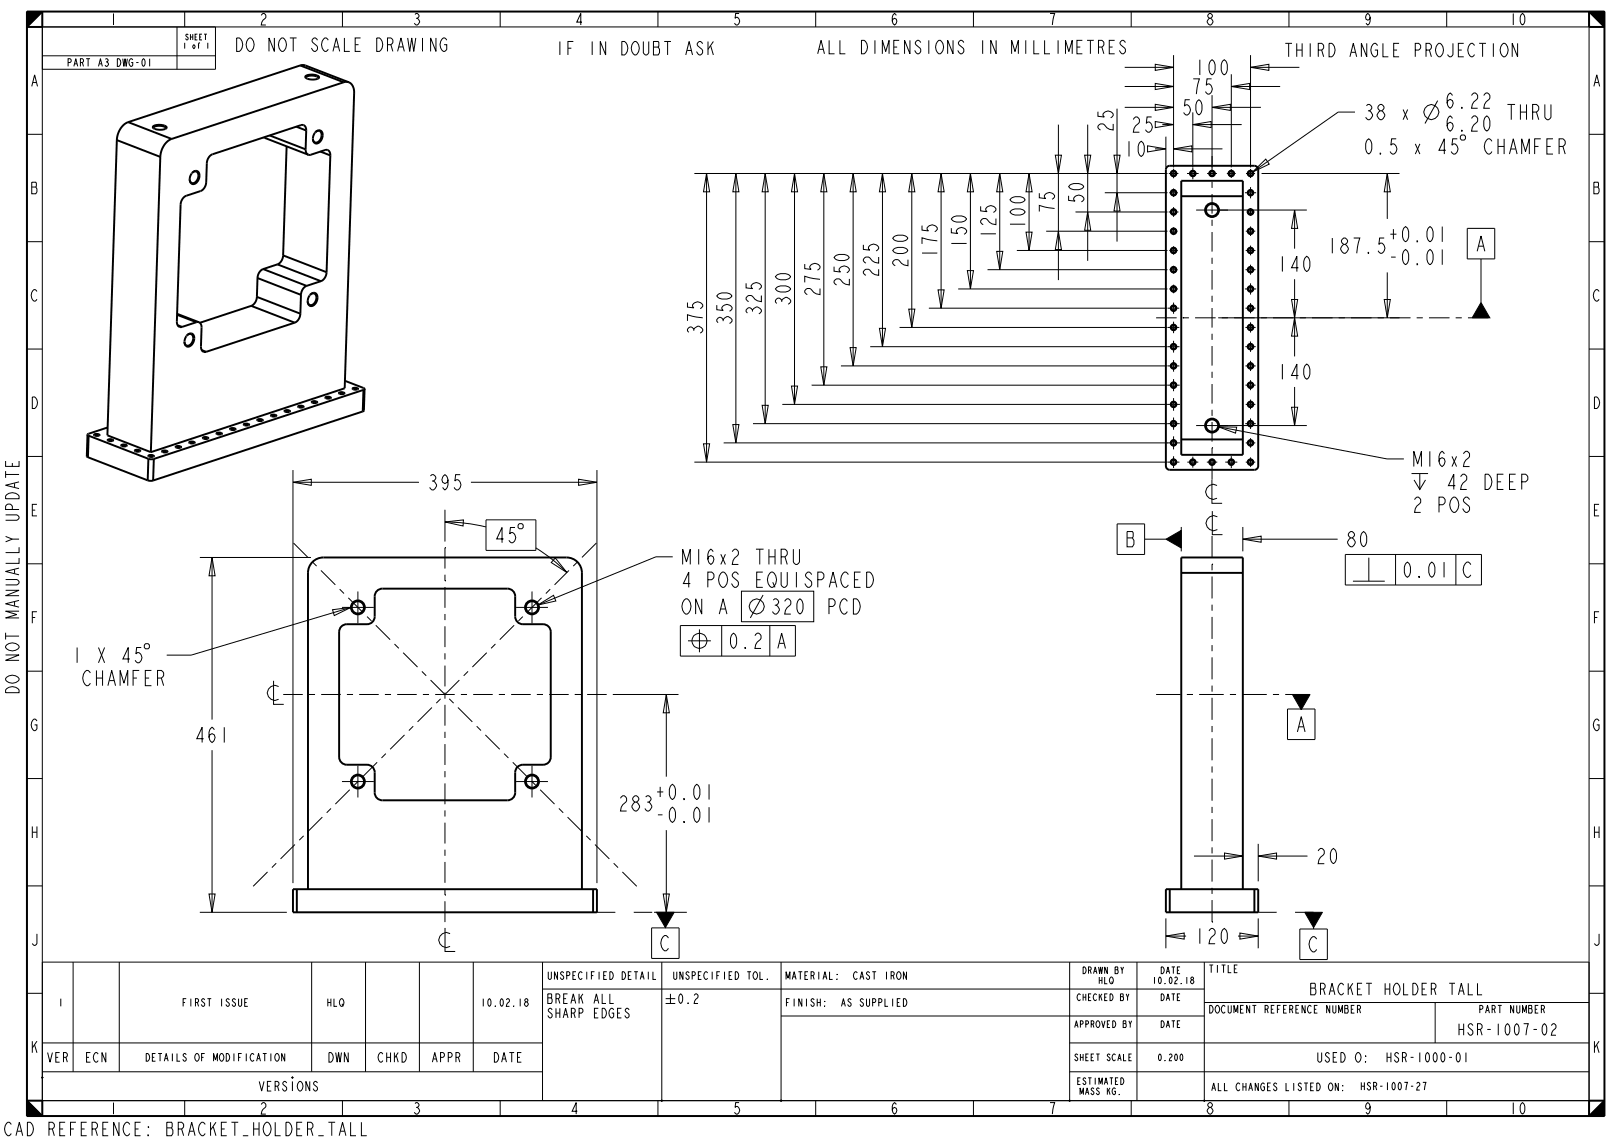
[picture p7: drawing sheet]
<svg xmlns="http://www.w3.org/2000/svg" width="420mm" height="297mm" viewBox="0 0 420 297" stroke-linecap="round" stroke-linejoin="round" font-family="sans-serif">
<path d="M7 3h4l-4 4zM413 3h4v4zM303 140.1l4-2.3v4.6zM170.6 237.1h4.6l-2.3 3.9zM339.1 237.1h4.6l-2.3 3.9zM7 286l4 4h-4zM413 290l4-4v4z" fill="#000"/>
<g fill="none" stroke="#000" stroke-width=".26">
<path d="M7 3h4l-4 4zM7 7h410v279h-410zM11 3h402v287h-402zM11 14.5h45M46 7v11M48 3v4M56 7v11h-45M89 3v4M130 3v4M171 3v4M212 3v4M253 3v4"/>
<path d="M292.3 17.5h12.7M294 3v4M300.3 16.7l4.7 .8-4.7 .8zM305 14.3v29.2M320 19.3v24.2M325 17.5l4.8-.8v1.6zM325 14.3v29.2M325 17.5h12.7M335 3v4M376 3v4M413 3h4v4zM7 34.9h4"/>
<path d="M275.1 32.4v40.4M282.7 32.4v35.4M290.3 28.2v34.6M292.3 27.9h12.7M292.3 22.5h12.7M298.3 37.9l4.7 .8-4.7 .8zM300.2 38.7h2.8M300.3 31.6l4.7 .8-4.7 .8zM300.3 27.1l4.7 .8-4.7 .8zM300.3 21.7l4.7 .8-4.7 .8zM302.1 32.4h2.9M303 35.5v8"/>
<path d="M305 38.7l4.8-.8v1.6zM305 38.7h12.7M310 32.4l4.8-.8v1.6zM310 29.2v14.3M310 32.4h12.7M315 27.9l4.8-.8v1.6zM315 24.7v18.8M315 27.9h12.7M320 22.5l4.8-.8v1.6zM320 22.5h12.7M352.2 29.1h-4.4l-22.3 15.6M355.3 36.4l.4-.3a2.68 2.68 0 0 1 0 3.9 2.81 2.81 0 0 1-.4-3.6z"/>
<path d="M358.7 39.7l.2 .3h-.2zM362.9 36.1h-1.2l-.2 1.6 .4-.3a1.33 1.33 0 0 1 1.2 1.3 1.33 1.33 0 0 1-1.2 1.3l-.6-.6M367.8 37.4l1.2 2.6M369 37.4l-1.2 2.6M373.7 26.1l-3.4 6M375.8 39h-1.8l1.4-2.9v3.9M378.8 36.1h-1.2l-.2 1.6 .4-.3a1.33 1.33 0 0 1 1.2 1.3 1.33 1.33 0 0 1-1.2 1.3l-.6-.6M379.9 35.1h.6l.4 .3v.7l-.4 .3h-.6l-.4-.3v-.7zM387.7 36.7l-.5-.6a1.31 1.31 0 0 0-1.2 1 2.47 2.47 0 0 0 .8 2.9h.4l.5-.6M389.3 36.1v3.9M389.3 38.1h1.6M390.9 36.1v3.9"/>
<path d="M392.7 38.7h1.2M398.9 38.1h1M400.4 36.1h-1.5v3.9M402 38.1h1M403.6 36.1h-1.6v3.9h1.6M405.2 38.1h1l.6-.7v-.7l-.6-.6h-1v3.9M406.2 38.1l.6 1.9M413 34.9h4M180.5 45.1h122.9M183.6 45.1l.8 4.7h-1.6zM183.6 45.1v75M191.3 45.1l.7 4.7h-1.5z"/>
<path d="M191.3 45.1v70M198.9 45.1l.8 4.7h-1.6zM198.9 45.1v65M206.5 45.1l.8 4.7h-1.6zM206.5 45.1v60M214.1 45.1l.8 4.7h-1.6zM214.1 45.1v55M221.7 45.1l.8 4.7h-1.6zM221.7 45.1v50M229.4 45.1l.7 4.7h-1.5zM229.4 45.1v45M237 45.1l.8 4.7h-1.6z"/>
<path d="M237 45.1v40M244.6 45.1l.8 4.7h-1.6zM244.6 45.1v35M252.2 45.1l.8 4.7h-1.6zM252.2 45.1v30M259.8 45.1l.8 4.7h-1.6zM259.8 45.1v25M267.5 45.1l.7 4.7h-1.5zM267.5 45.1v20M274.3 40.3h1.6l-.8 4.8zM279.5 55.1h23.9M281.9 40.3h1.6l-.8 4.8z"/>
<path d="M282.7 55.1l.8 4.7h-1.6zM287.1 50.1h16.3M289.5 40.3h1.6l-.8 4.8zM290.3 50.1l.8 4.7h-1.6zM316.6 54.6h23M325.5 44.7l3.5-3.4 .9 1.3zM327.9 45.1h35.8M336.5 54.6l.8 4.7h-1.6zM336.5 54.6v10M360.6 45.1l.7 4.7h-1.5zM360.6 45.1v11.8M392.3 40l1-3.9 1 3.9"/>
<path d="M395.5 40v-3.9l1 3.3 1-3.3v3.9M7 62.8h4M243.8 75.3h1.6l-.8 4.8zM249 75.1h54.4M251.4 70.3h1.6l-.8 4.8zM256.7 70.1h46.7M259 65.3h1.6l-.8 4.8zM264.3 65.1h39.1M266.7 60.3h1.5l-.7 4.8zM271.9 60.1h31.5M275.1 60.1l.8 4.7h-1.6zM335.7 77.8h1.6l-.8 4.8z"/>
<path d="M336.5 72.6v20M359.8 77.8h1.5l-.7 4.8zM360.6 70.8v11.8M413 62.8h4M7 90.7h4M213.3 95.3h1.6l-.8 4.8zM218.6 95.1h84.8M220.9 90.3h1.6l-.8 4.8zM226.2 90.1h77.2M228.6 85.3h1.5l-.7 4.8zM233.8 85.1h69.6M236.2 80.3h1.6l-.8 4.8z"/>
<path d="M241.4 80.1h62M316.6 82.6h47.1M336.5 82.6l.8 4.7h-1.6zM413 90.7h4M7 118.6h4M182.8 115.3h1.6l-.8 4.8zM188.1 115.1h115.3M190.5 110.3h1.5l-.7 4.8zM195.7 110.1h107.7M198.1 105.3h1.6l-.8 4.8zM203.3 105.1h100.1M205.7 100.3h1.6l-.8 4.8z"/>
<path d="M210.9 100.1h92.5M316.6 110.9l4.8 .1-.3 1.6zM316.6 110.9l43.9 8.3h4.4M316.6 110.6h23M335.7 105.8h1.6l-.8 4.8zM336.5 100.6v10M413 118.6h4M76.1 125.3l4.8-.8v1.6zM76.1 122.1v107.4M76.1 125.3h32.8M115.6 135.6a44.8 44.8 0 0 1 10.7 1.3M115.6 135.6l4.8-.5v1.6z"/>
<path d="M115.6 132.5v8.2M122.4 125.3h32.7M126.3 135.1h13v7.9h-13zM133.9 137.1h-1.2l-.2 1.6 .4-.3a1.33 1.33 0 0 1 1.2 1.3 1.33 1.33 0 0 1-1.2 1.3l-.6-.6M135 136.1h.6l.4 .3v.7l-.4 .3h-.6l-.4-.3v-.7zM150.4 124.5l4.7 .8-4.7 .8zM155.1 122.1v107.4M180.5 120.1h122.9M290.3 136.1h7.2v8h-7.2zM307 136.9v6.4M315 124.7v6.1h2.6M315.1 132.8v6.1h2.6"/>
<path d="M316.3 126.2a1.95 1.95 0 0 0-3 1.6 1.95 1.95 0 0 0 3 1.7M316.4 134.3a1.95 1.95 0 0 0-3 1.6 1.95 1.95 0 0 0 3 1.7M323 136.9v6.4M367.5 124.7l1.5 2.5 1.5-2.5M369 123.1v4.1M7 146.5h4M51.9 144.9h28.9M55.1 144.9l.8 4.7h-1.6zM55.1 144.9v42.1M86.4 158.4l4.8-.6-4.3 2.2zM91.2 157.8l-41.5 12.4h-6.4M130.9 140h-1.8l1.4-2.9v3.9"/>
<path d="M139.3 142.4l4.2 2.9 3.8 3.5M139.8 157.2l4.1-2.5 .6 1.5zM144.3 145l3 3.8-4-2.6zM174.8 144.7h-4.3l-30.7 12.5M192.7 153.6h18.8v8h-18.8zM198.3 154.6l-3.3 6M201 155.9l.4-.3a.91 .91 0 0 1 1 1l-.6 .7a1.19 1.19 0 0 1 .8 1.3 1.19 1.19 0 0 1-1.2 1l-.6-.7M201.4 157.3h.4M203.9 156.3l.6-.7h.4l.6 .7a1.54 1.54 0 0 1-1 1.6l-.4 .7-.2 1h1.6M207.5 155.9l.4-.3a2.68 2.68 0 0 1 0 4 2.81 2.81 0 0 1-.4-3.7zM297.5 140.1h5.5M303 140.1l4-2.3v4.6z"/>
<path d="M323 140.1l4.8-.8v1.6zM323 140.1h24.7M349.6 144.1h35.4v7.9h-35.4zM351.6 151h8.3M355.8 144.9v6.1M362.7 144.1v7.9M365.4 146.4l.4-.3a2.68 2.68 0 0 1 0 3.9 2.81 2.81 0 0 1-.4-3.6zM368.8 149.7l.2 .3h-.2zM371.7 146.4l.4-.3a2.68 2.68 0 0 1 0 3.9 2.81 2.81 0 0 1-.4-3.6zM375.3 146.1v3.9M378.4 144.1v7.9M382.3 146.7l-.6-.6a1.31 1.31 0 0 0-1.2 .9 2.47 2.47 0 0 0 .8 3h.4l.6-.6"/>
<path d="M413 146.5h4M7 174.4h4M20 168.3v3.9M25.6 168.3l1.6 3.9M27.2 168.3l-1.6 3.9M33.7 171.2h-1.8l1.4-2.9v3.9M36.7 168.3h-1.2l-.2 1.6 .4-.3a1.33 1.33 0 0 1 1.2 1.3 1.33 1.33 0 0 1-1.2 1.3l-.6-.6M37.8 167.3h.7l.3 .3v.7l-.3 .3h-.7l-.3-.3v-.7zM71.1 176.9v6.1h2.6M72.4 178.4a1.95 1.95 0 0 0-3 1.6 1.95 1.95 0 0 0 3 1.7M176.8 162.5h29.9v8h-29.9zM178.8 166.5h6"/>
<path d="M181.8 163.5v6M187.6 162.5v8M190.3 164.9l.3-.4a2.68 2.68 0 0 1 0 4 2.81 2.81 0 0 1-.3-3.6zM193.6 168.2l.2 .3h-.2zM196.2 165.2l.6-.7h.4l.6 .7a1.54 1.54 0 0 1-1 1.6l-.4 .7-.2 1h1.6M200.1 162.5v8M202.2 168.5l1-4 .9 4M202.6 167.2h1.1M413 174.4h4M55.1 194.9v42.2M159.3 180.5h17M173.2 180.5l.8 4.7h-1.6z"/>
<path d="M173.2 180.5v21.3M7 202.3h4M173.2 215.7v21.4M327 219.3v9.7M413 202.3h4M7 230.2h4M51.9 237.1h22.7M54.3 232.3h1.6l-.8 4.8zM170 237.1h8.5M170.6 237.1h4.6l-2.3 3.9zM172.4 232.3h1.6l-.8 4.8zM303 238.6v7.8"/>
<path d="M310.3 222.4h12.7M318.3 221.6l4.7 .8-4.7 .8zM327 222.4l4.8-.8v1.6zM327 222.4h12.8M327 238.6v7.8M339.1 237.1h4.6l-2.3 3.9zM413 230.2h4M7 258.1h4M11 250h402M19 250v28.5M31 250v28.5M81 250v28.5"/>
<path d="M95 250v28.5M109 250v28.5M115.7 241.1v6.1h2.6M117 242.6a1.95 1.95 0 0 0-3 1.7 1.95 1.95 0 0 0 3 1.6M123 250v28.5M141 257h172M141 250v36M169.4 241.1h7.1v7.9h-7.1zM172 250v36M172.9 241v.1M173 259.5h2.5M174.3 258.2v2.5"/>
<path d="M176.7 258.5l.2-.3a1.69 1.69 0 0 1 0 2.5 1.77 1.77 0 0 1-.2-2.2zM180.4 258.7l.4-.5h.2l.4 .5a.97 .97 0 0 1-.6 1l-.4 1h1M203 250v36M278 250v36M295.5 250v36M303 243.2l4.8-.8v1.6zM303 243.2h5.3M313 250v36M321.8 243.2h5.2M322.3 242.4l4.7 .8-4.7 .8zM337.8 241.4h7.2v7.9h-7.2zM341.4 241v.4"/>
<path d="M413 258.1h4M11 271h130M11 278.5h130M173 260.7h2.5M178.8 260.5l.1 .2zM203 264h110M278 271h135M278 278.5h135M313 260.5h100M373 260.5v10.5M7 286l4 4h-4zM48 286v4"/>
<path d="M89 286v4M130 286v4M171 286v4M212 286v4M253 286v4M294 286v4M335 286v4M376 286v4M413 290l4-4v4z"/>
<circle cx="372" cy="29.1" r="1.95"/>
<circle cx="196.6" cy="157.6" r="1.95"/>
<circle cx="181.8" cy="166.5" r="1.97"/>
</g>
<g fill="none" stroke="#000" stroke-width=".51">
<path d="M7 3h410v287h-410zM11 3v4h-4zM78 17h1.4M78 17l-44.7 14.7M78 17l11.3 4.4M79.4 19.8a3.1 3.1 0 0 1 3.5 .3l-.2 .3a3.9 3.9 0 0 1-3.1-.1l-.2-.2zM413 3l4 4h-4zM30.4 36.4l-2.5 76.7 11.3 4.4M30.4 36.4l11.3 4.4M33.3 31.7a5.2 5.2 0 0 0-2.9 4.7M33.3 31.7l11.3 4.4M39.8 32.8a3.1 3.1 0 0 1 3.5 .3l-.2 .3a3.9 3.9 0 0 1-3.1 0l-.3-.3z"/>
<path d="M40 33.4l-.1-.2a2.53 2.53 0 0 1 3.2 .1v.2M44.6 36.1a5.2 5.2 0 0 0-2.9 4.7M68.6 35.7l.2 .1M70.1 35.2l9.3 3.6M74.5 38l-.9 28.4M77 32.9l2.6 1M79.4 38.8a1.1 1.1 0 0 0 1.4 1.4l3.7-1.2a1.09 1.09 0 0 1 1.1 .3 1.09 1.09 0 0 1 .3 1.1M79.6 20.3l-.1-.2a2.53 2.53 0 0 1 3.2 .2v.1M79.6 33.9a1.1 1.1 0 0 0-1.4-1.4l-23.4 7.8-.6 .7-.4 .9-.2 5.7-.5 1.2-.8 .8-4.1 1.4-.8 .7-.5 1.5-.9 30.3a1.1 1.1 0 0 0 1.3 1.4M79.6 33.9l-.2 4.9M81.3 36v.1M81.3 36h.1"/>
<path d="M82 34.4l-.5 .8-.2 .8M82.1 34.2l-.1 .2M82.1 34.2l.8-.4a1 1 0 0 1 1 1.4 1.72 1.72 0 0 1-2.2 1.9l-.4-1M82.1 34.2a.94 .94 0 0 1 1.3 0 .94 .94 0 0 1 .2 1.2l-.2 .5a1.12 1.12 0 0 1-.7 1 1.12 1.12 0 0 1-1.2-.2l-.2-.6M83.3 39.4l2.6 1M89.3 21.4a2.04 2.04 0 0 1 2.7 2.1l-2.4 77.4-50.4 16.6M89.3 21.4l-44.7 14.7M41.7 40.8l-2.5 76.7M49.3 46.5v.1M49.3 46.5h.1M50 44.9l-.5 .7-.2 .9M50 44.9l.8-.5a1 1 0 0 1 1 1.3 1.72 1.72 0 0 1-2.1 2l-.4-1.1"/>
<path d="M50 44.9l.1-.1a.89 .89 0 0 1 1.1-.2 .89 .89 0 0 1 .4 1.1 1.48 1.48 0 0 1-2 1.7l-.3-.8M85.9 40.4l-1 30.3M303.3 43.4l.7-.3h22a1 1 0 0 1 1 1v77a1 1 0 0 1-1 1h-22a1 1 0 0 1-1-1v-77zM307 47h16v71.2h-16zM307 51h16M65.3 79.5l11.3 4.3M65.3 79.5l-13.4 4.4M66.8 77.1l-.5 1.5-1 .9M66.8 77.1l11.3 4.4M66.9 72.2l11.3 4.4M66.9 72.2l-.1 4.9M68.4 69.9l-1 .9-.5 1.4"/>
<path d="M68.4 69.9l11.3 4.4M72.1 68.7l-3.7 1.2M72.1 68.7l11.3 4.4M73.6 66.4l-.5 1.4-1 .9M73.6 66.4l11.3 4.3M78.2 76.6l-.1 4.9M79.7 74.3l-1 .9-.5 1.4M80 78.2v.1M80 78.2h.1M80.6 76.6l-.5 .8-.1 .8M80.6 76.6l.9-.5a1 1 0 0 1 1 1.3 1.72 1.72 0 0 1-2.1 2l-.4-1.1M80.6 76.6l.1-.1a.89 .89 0 0 1 1.1-.2 .89 .89 0 0 1 .4 1.1 1.48 1.48 0 0 1-1.9 1.7l-.3-.8"/>
<path d="M83.4 73.1l-3.7 1.2M84.9 70.7l-.5 1.5-1 .9M46 81.8l5 1.9M46.2 84.5l1.1 .4M47.9 88.8h.1M48 88.7l-.1 .1M48.6 87.1l-.4 .7-.2 .9M48.6 87.1l.9-.5a1 1 0 0 1 1 1.3 1.72 1.72 0 0 1-2.2 2l-.4-1.1M48.6 87.1l.1-.1a.89 .89 0 0 1 1.1-.1 .89 .89 0 0 1 .4 1 1.48 1.48 0 0 1-1.9 1.8l-.3-.9M51 83.7a1.09 1.09 0 0 1 1.1 .3 1.09 1.09 0 0 1 .3 1.1l-.2 4.9a1.1 1.1 0 0 0 1.4 1.4M51 83.7l-3.7 1.2M52.5 91l1.1 .4"/>
<path d="M76.6 83.8l-23 7.6M78.1 81.5l-.5 1.5-1 .8M89.6 98.9l4.9 1.9 .3 .3M22.7 112.9l-.1 5.6 .3 .3M22.7 112.9l.3 .3M22.9 118.8l15.5 6M23 113.2l15.6 6M23 113.2l-.1 5.6M24.5 113.1h.1M24.5 113.1l-.1-.1a.93 .93 0 0 1 1.4 .1M24.5 113.1l.7-.2 .6 .2M24.5 113.1l1.2 .1"/>
<path d="M25.7 113.2h.1M25.8 113.1l-.1 .1M28 111.1l-5.3 1.8M28 114.5h.1M28 114.5v-.1a.93 .93 0 0 1 1.4 .1h-.1M28.1 114.5h.1M28.1 114.5l.7-.2 .5 .3M28.1 114.5h1.2M31.5 115.8h.1M31.5 115.8a.93 .93 0 0 1 1.4 0l-.1 .1M31.6 115.9h.1M31.6 115.8l.7-.2 .5 .3"/>
<path d="M31.6 115.9h1.2M35.1 117.2h.1M35.1 117.2l-.1-.1a.93 .93 0 0 1 1.4 .1M35.1 117.2l.7-.2 .6 .2M35.1 117.2l1.2 .1M36.3 117.3h.1M36.4 117.2l-.1 .1M38.6 119.2l1.4 .1M38.6 119.2l-.2 5.6M38.6 118.6h.1M38.6 118.6v-.1a.93 .93 0 0 1 1.4 .1h-.1M38.7 118.6h.1"/>
<path d="M38.7 118.6l.7-.2 .5 .2M38.7 118.6h1.2M40 119.3l-.2 5.6M42.1 117.4h.1M42.1 117.4v-.1a.93 .93 0 0 1 1.4 .1l-.1 .1M42.2 117.4l1.2 .1M42.2 117.4l.7-.2 .5 .3M43.4 117.5h.1M45.7 116.2h.1M45.7 116.2h-.1a.93 .93 0 0 1 1.4 0l-.1 .1M45.7 116.2v.1M45.7 116.3h.1"/>
<path d="M45.7 116.2l.8-.2 .4 .3M45.7 116.3h1.2M46.9 116.3h.1M49.2 115.1h.1M49.2 115.1v-.1a.93 .93 0 0 1 1.4 .1h-.1M49.2 115.1h1.3M49.3 115.1h.1M49.3 115.1l.7-.2 .5 .3M52.8 113.9h.1M52.8 113.9l-.1-.1a.93 .93 0 0 1 1.4 .1l-.1 .1M52.8 113.9l.7-.2 .5 .3M52.8 113.9l1.2 .1"/>
<path d="M54 114h.1M56.3 112.7l1.3 .1M56.3 112.7a.93 .93 0 0 1 1.4 0l-.1 .1M56.3 112.7l.7-.2 .6 .3M57.6 112.8h.1M59.8 111.6h.1M59.8 111.6v-.1a.93 .93 0 0 1 1.4 .1M61.1 111.6l-.7-.2-.5 .2M61.2 111.6l-.7 .1-.6-.1M63.4 110.4l-.1-.1a.93 .93 0 0 1 1.4 .1l-.1 .1M63.4 110.4h.1M63.4 110.4l.7-.2 .6 .2"/>
<path d="M63.4 110.4l1.2 .1M64.7 110.4h.1M66.9 109.2h.1M66.9 109.2a.93 .93 0 0 1 1.4 0l-.1 .1M66.9 109.2l.1 .1M67 109.2v.1M67 109.2l.6-.2 .6 .3M67 109.3h1.1M68.2 109.3h-.1M68.2 109.3h.1M70.4 108.1h.1M70.4 108.1v-.1a.93 .93 0 0 1 1.4 .1l-.1 .1"/>
<path d="M70.5 108.1h.1M70.5 108.1l.6-.2 .6 .3M70.5 108.1l1.2 .1M74 106.9h.1M74 106.9h-.1a.93 .93 0 0 1 1.4 0l-.1 .1M74 106.9l.8-.2 .4 .3M74 106.9l1.2 .1M75.2 107h.1M77.6 105.8l.6-.3 .6 .3M77.6 105.8l-.1-.1a.93 .93 0 0 1 1.4 .1h-.1M77.6 105.8h1.2M78.8 105.8h.1"/>
<path d="M81.1 104.6h.1M81.1 104.6l-.1-.1a.93 .93 0 0 1 1.4 .1l-.1 .1M81.1 104.6l.8-.2 .4 .3M81.1 104.6l1.2 .1M82.3 104.7h.1M84.6 103.4h.1M84.6 103.4a.93 .93 0 0 1 1.4 0l-.1 .1M84.6 103.4l.1 .1M84.7 103.5h1.1M85.9 103.5h-.1M85.9 103.4l-.7-.2-.5 .3M85.9 103.5h.1"/>
<path d="M88.2 102.3l-.1-.1a.93 .93 0 0 1 1.4 .1h-.1M88.2 102.3h.1M88.2 102.2l.7-.2 .5 .3M88.2 102.3h1.2M91.7 101.1h.1M91.7 101.1l-.1-.1a.93 .93 0 0 1 1.4 .1M91.7 101.1l.7-.2 .6 .2M91.7 101.1l1.2 .1M92.9 101.2h.1M93 101.1l-.1 .1M94.3 106.9l-54.5 18M94.5 101.3l-.2 5.6"/>
<path d="M94.5 101.3l-54.5 18M94.8 101.1l-.2 5.6-.3 .2M94.8 101.1l-.3 .2M307 114.2h16M38.4 124.8l1.4 .1M94.8 157.8a1.8 1.8 0 0 0-2.5-1.6 1.8 1.8 0 0 0-.5 3 1.8 1.8 0 0 0 2.9-.9l.1-.4M98 153.5l.6-.4 .8-.1h32.5a2 2 0 0 1 2 2v5.2a2 2 0 0 0 2 2h5.2a2 2 0 0 1 2 2v32.5a2 2 0 0 1-2 2h-5.2a2 2 0 0 0-2 2v5.3a2 2 0 0 1-2 2h-32.5a2 2 0 0 1-2-2v-5.3a2 2 0 0 0-2-2h-5.3a2 2 0 0 1-2-2v-32.5a2 2 0 0 1 2-2h5.3a2 2 0 0 0 2-2v-5.2l.1-.8zM307 148.9h16M91.2 203.1a1.8 1.8 0 0 1 2.6-1.6 1.8 1.8 0 0 1 .4 3 1.8 1.8 0 0 1-2.9-.9l-.1-.5M136.5 203.1a1.8 1.8 0 0 1 2.5-1.6 1.8 1.8 0 0 1 .4 3 1.8 1.8 0 0 1-2.9-.9v-.5M76.1 231.1h79v6h-79zM77.1 231.1v6"/>
<path d="M80 231.1v-82.2a4 4 0 0 1 4-4h63.2a4 4 0 0 1 4 4v82.2M154.1 231.1v6M303 231.1h24v6h-24zM304 231.1v6M307 231.1v-86.2h16v86.2M326 231.1v6M10.8 279.8l.4 .4M11.2 279.8l-.4 .4M75.8 279.8l.4 .4M76.2 279.8l-.4 .4M7 286h4v4zM171.8 285.8l.4 .4"/>
<path d="M172.2 285.8l-.4 .4M202.8 285.8l.4 .4M203.2 285.8l-.4 .4M277.8 285.8l.4 .4M278.2 285.8l-.4 .4M413 286h4l-4 4z"/>
<circle cx="305" cy="45.1" r=".62"/>
<circle cx="305" cy="50.1" r=".62"/>
<circle cx="305" cy="55.1" r=".62"/>
<circle cx="305" cy="55.1" r=".72"/>
<circle cx="305" cy="50.1" r=".72"/>
<circle cx="305" cy="45.1" r=".72"/>
<circle cx="310" cy="45.1" r=".72"/>
<circle cx="310" cy="45.1" r=".62"/>
<circle cx="315" cy="54.6" r="1.6"/>
<circle cx="315" cy="45.1" r=".72"/>
<circle cx="315" cy="54.6" r="1.8"/>
<circle cx="315" cy="45.1" r=".62"/>
<circle cx="320" cy="45.1" r=".62"/>
<circle cx="320" cy="45.1" r=".72"/>
<circle cx="325" cy="45.1" r=".62"/>
<circle cx="325" cy="50.1" r=".62"/>
<circle cx="325" cy="55.1" r=".62"/>
<circle cx="325" cy="55.1" r=".72"/>
<circle cx="325" cy="50.1" r=".72"/>
<circle cx="325" cy="45.1" r=".72"/>
<circle cx="305" cy="70.1" r=".62"/>
<circle cx="305" cy="60.1" r=".62"/>
<circle cx="305" cy="65.1" r=".62"/>
<circle cx="305" cy="75.1" r=".62"/>
<circle cx="305" cy="60.1" r=".72"/>
<circle cx="305" cy="70.1" r=".72"/>
<circle cx="305" cy="65.1" r=".72"/>
<circle cx="305" cy="75.1" r=".72"/>
<circle cx="325" cy="70.1" r=".62"/>
<circle cx="325" cy="60.1" r=".62"/>
<circle cx="325" cy="65.1" r=".62"/>
<circle cx="325" cy="75.1" r=".62"/>
<circle cx="325" cy="60.1" r=".72"/>
<circle cx="325" cy="70.1" r=".72"/>
<circle cx="325" cy="75.1" r=".72"/>
<circle cx="325" cy="65.1" r=".72"/>
<circle cx="305" cy="80.1" r=".62"/>
<circle cx="305" cy="85.1" r=".62"/>
<circle cx="305" cy="95.1" r=".62"/>
<circle cx="305" cy="90.1" r=".62"/>
<circle cx="305" cy="80.1" r=".72"/>
<circle cx="305" cy="85.1" r=".72"/>
<circle cx="305" cy="90.1" r=".72"/>
<circle cx="305" cy="95.1" r=".72"/>
<circle cx="325" cy="80.1" r=".62"/>
<circle cx="325" cy="85.1" r=".62"/>
<circle cx="325" cy="95.1" r=".62"/>
<circle cx="325" cy="90.1" r=".62"/>
<circle cx="325" cy="80.1" r=".72"/>
<circle cx="325" cy="85.1" r=".72"/>
<circle cx="325" cy="90.1" r=".72"/>
<circle cx="325" cy="95.1" r=".72"/>
<circle cx="305" cy="110.1" r=".62"/>
<circle cx="305" cy="115.1" r=".62"/>
<circle cx="305" cy="105.1" r=".62"/>
<circle cx="305" cy="100.1" r=".62"/>
<circle cx="305" cy="115.1" r=".72"/>
<circle cx="305" cy="105.1" r=".72"/>
<circle cx="305" cy="110.1" r=".72"/>
<circle cx="305" cy="100.1" r=".72"/>
<circle cx="315" cy="110.6" r="1.8"/>
<circle cx="315" cy="110.6" r="1.6"/>
<circle cx="325" cy="110.1" r=".62"/>
<circle cx="325" cy="115.1" r=".62"/>
<circle cx="325" cy="105.1" r=".62"/>
<circle cx="325" cy="100.1" r=".62"/>
<circle cx="325" cy="115.1" r=".72"/>
<circle cx="325" cy="105.1" r=".72"/>
<circle cx="325" cy="110.1" r=".72"/>
<circle cx="325" cy="100.1" r=".72"/>
<circle cx="305" cy="120.1" r=".62"/>
<circle cx="305" cy="120.1" r=".72"/>
<circle cx="310" cy="120.1" r=".72"/>
<circle cx="310" cy="120.1" r=".62"/>
<circle cx="315" cy="120.1" r=".72"/>
<circle cx="315" cy="120.1" r=".62"/>
<circle cx="320" cy="120.1" r=".62"/>
<circle cx="320" cy="120.1" r=".72"/>
<circle cx="325" cy="120.1" r=".62"/>
<circle cx="325" cy="120.1" r=".72"/>
<circle cx="93" cy="157.8" r="1.6"/>
<circle cx="138.3" cy="157.8" r="1.6"/>
<circle cx="138.3" cy="157.8" r="1.8"/>
<circle cx="93" cy="203.1" r="1.6"/>
<circle cx="138.3" cy="203.1" r="1.6"/>
</g>
<path d="M155.1 237.1h17.8M327 237.1h14.4" fill="none" stroke="#000" stroke-width=".26" stroke-dasharray="4.8 4.8" stroke-linecap="butt"/>
<!-- layer: 02___PRT_ALL_AXES -->
<path d="M384.9 78.6l2.3 4h-4.6zM335.9 180.5h4.6l-2.3 3.9z" fill="#000"/>
<g fill="none" stroke="#000" stroke-width=".26">
<path d="M303.7 55.1h2.6M303.8 45.1h2.5M303.9 50.1h2.2M305 43.8v2.5M305 49v2.2M305 53.8v2.6M305 59.1v2M308.5 45.1h3M310 43.6v3M310.9 54.6h8.3M313.7 45.1h2.6M315 40.5v5.1"/>
<path d="M315 47.2v1.6M315 50.4v5.1M315 57.1v1.6M318.9 45.1h2.3M320 43.9v2.3M323.6 50.1h2.9M323.8 45.1h2.4M324 55.1h2M325 43.9v2.4M325 48.6v2.9M325 54.1v2M325 58.8v2.5"/>
<path d="M381.3 59.3h7.2v8h-7.2zM303.9 75.1h2.2M303.9 65.1h2.2M304 70.1h2.1M304 60.1h2M305 64v2.2M305 69v2.1M305 74v2.2M305 78.6v2.9M315 60.3v5.1M315 67v1.6M315 70.2v5.1"/>
<path d="M315 76.8v1.6M323.6 75.1h2.9M323.7 70.1h2.6M323.7 65.1h2.6M323.8 60.1h2.5M325 63.8v2.6M325 68.8v2.6M325 73.6v2.9M325 78.8v2.6M384.9 78.6l2.3 4h-4.6zM384.9 67.3v11.3M300.5 82.6h5.3"/>
<path d="M303.5 90.1h3M303.5 95.1h3M303.5 85.1h3M303.6 80.1h2.9M305 83.6v3M305 88.6v3M305 93.6v3M305 98.5v3.2M307.4 82.6h.1M307.4 82.6h1.6M310.6 82.6h5.3M315 80v5.1"/>
<path d="M315 86.7v1.6M315 89.9v5.1M315 96.6v1.6M315 99.8v5.1M317.5 82.6h1.6M320.7 82.6h5.4M323.7 90.1h2.7M323.7 85.1h2.6M323.7 95.1h2.6M323.7 80.1h2.6M325 83.8v2.6M325 88.7v2.7"/>
<path d="M325 93.8v2.6M325 98.8v2.6M327.7 82.6h1.6M330.9 82.6h5.3M337.8 82.6h1.6M341 82.6h5.3M347.9 82.6h1.6M351.1 82.6h5.4M358.1 82.6h1.6M361.3 82.6h5.3M368.2 82.6h1.6M371.4 82.6h5.3"/>
<path d="M378.3 82.6h1.6M381.5 82.6h5.4M303.3 115.1h3.4M303.4 105.1h3.3M303.4 110.1h3.2M303.4 100.1h3.2M305 103.4v3.3M305 108.5v3.2M305 113.4v3.4M305 118.6v3M310 118.6v2.9M310.9 110.6h8.3"/>
<path d="M315 116.3h.1M315 106.5v1.6M315 109.7v5M315 116.3v1.6M315 119.5v5.1M320 118.5v3.1M323.6 110.1h2.8M323.7 100.1h2.6M323.8 105.1h2.5M323.8 115.1h2.5M325 103.8v2.5M325 108.7v2.8"/>
<path d="M325 113.8v2.5M325 118.8v2.5M303.5 120.1h3M308.6 120.1h2.8M313.7 120.1h2.7M315 139.3v5.7M318.5 120.1h3.1M323.8 120.1h2.4M76.3 141.1l3.7 3.7M81.2 146l1.1 1.1M83.4 148.2l3.8 3.8M88.3 153.1l1.1 1.1"/>
<path d="M88.9 157.8h8.3M90.5 155.4l3.8 3.7M93 153.7v8.3M115.6 150.9h.1M115.6 142.3h.1M115.6 142.3v5.4M115.6 149.3v1.6M115.6 152.5v5.4M115.6 159.5v1.6M134.1 157.8h8.3M138.3 153.7v8.3M140.7 155.4l-3.7 3.7"/>
<path d="M143 153.1l-1.1 1.1M147.9 148.2l-3.8 3.8M150.1 146l-1.1 1.1M155 141.1l-3.7 3.7M315 146.6h.1M315 146.6v1.6M315 149.8v5.7M315 157.1v1.6M95.4 160.2l1.1 1.1M97.7 162.5l3.7 3.7M102.5 167.3l1.2 1.2M104.8 169.6l3.7 3.7"/>
<path d="M109.6 174.5l1.2 1.1M111.9 176.7l3.7 3.8 3.8-3.8M115.6 162.7v5.4M115.6 169.7v1.6M115.6 172.9v5.5M115.6 180v1.5M121.6 174.5l-1.1 1.1M126.5 169.6l-3.7 3.7M128.8 167.3l-1.2 1.2M133.6 162.5l-3.7 3.7M135.9 160.2l-1.1 1.1M315 160.3v5.7"/>
<path d="M315 167.6v1.6M315 170.8v5.7M315 178.1v1.6M73.6 180.5h5.1M80.3 180.5h.1M80.3 180.5h1.6M83.5 180.5h5.1M90.2 180.5h1.6M93 198.9v8.3M93.4 180.5h5M98 198.1l-3.7 3.7M100 180.5h1.6"/>
<path d="M100.3 195.8l-1.2 1.2M103.2 180.5h5.1M105.1 191l-3.7 3.7M107.4 188.7l-1.1 1.1M109.9 180.5h1.6M112.3 183.8l-3.8 3.8M113.1 180.5h5.1M114.5 181.6l-1.1 1.1M115.6 183.1v5.5M115.6 190.2v1.6M115.6 193.4v5.4M116.8 181.6l1.1 1.1"/>
<path d="M119 183.8l3.8 3.8M119.8 180.5h1.6M123 180.5h5.1M123.9 188.7l1.1 1.1M126.1 191l3.8 3.7M129.7 180.5h1.6M131 195.8l1.1 1.2M132.8 180.5h5.1M133.3 198.1l3.7 3.7M138.3 198.9v8.3M139.5 180.5h1.6M142.7 180.5h5.1"/>
<path d="M149.4 180.5h.1M149.4 180.5h1.6M152.6 180.5h5.1M300.5 180.5h6.4M308.5 180.5h1.6M311.7 180.5h6.4M315 181.3v5.7M315 188.6v1.6M315 191.8v5.8M315 199.1v1.6M319.7 180.5h1.5M322.8 180.5h6.4"/>
<path d="M330.8 180.5h1.6M334 180.5h6.4M334.6 184.2h7.2v8h-7.2zM335.9 180.5h4.6l-2.3 3.9zM338.2 184.2v.2M76.7 219.4l-3.8 3.8M78.9 217.2l-1.1 1.1M83.8 212.3l-3.8 3.8M86 210.1l-1.1 1.1M88.9 203.1h8.3M90.9 205.2l-3.7 3.7M93.2 202.9l-1.2 1.2"/>
<path d="M115.6 200.4v1.6M115.6 203.6v5.4M115.6 210.6v1.6M115.6 213.8v5.4M134.1 203.1h8.3M138.1 202.9l1.2 1.2M140.4 205.2l3.7 3.7M145.3 210.1l1.1 1.1M147.5 212.3l3.7 3.8M152.4 217.2l1.1 1.1M154.6 219.4l3.8 3.8M315 202.3v5.8"/>
<path d="M315 209.7v1.6M315 212.9v5.7M69.5 226.6l-3.7 3.7M71.8 224.3l-1.1 1.1M115.6 232.6h.1M115.6 220.8v1.6M115.6 224v5.4M115.6 231v1.6M115.6 234.2v5.4M159.5 224.3l1.1 1.1M161.8 226.6l3.7 3.7M315 239.6h.1"/>
<path d="M315 220.2v1.6M315 223.4v5.7M315 230.7v1.6M315 233.9v5.7"/>
</g>
<path d="M79.4 17l11.3 4.4M68.8 35.8l11.3 4.4M46 81.5l5.7 2.2" fill="none" stroke="#000" stroke-width=".51"/>
<g font-size="5.2">
<text x="310.3" y="19.5">100</text>
<text x="306.8" y="29.9">50</text>
<text x="309.3" y="24.5">75</text>
<text x="375.3" y="28.1">6.22</text>
<text x="289.3" y="34.6" transform="rotate(-90 289.3 34.6)">25</text>
<text x="293.8" y="34.4">25</text>
<text x="354.1" y="31.1">38 x</text>
<text x="375.3" y="34.1">6.20</text>
<text x="391.1" y="31.1">THRU</text>
<text x="291.8" y="40.7">10</text>
<text x="281.7" y="53.3" transform="rotate(-90 281.7 53.3)">50</text>
<text x="266.5" y="59.8" transform="rotate(-90 266.5 59.8)">100</text>
<text x="274.1" y="55.8" transform="rotate(-90 274.1 55.8)">75</text>
<text x="251.2" y="64.8" transform="rotate(-90 251.2 64.8)">150</text>
<text x="258.8" y="62.3" transform="rotate(-90 258.8 62.3)">125</text>
<text x="344.7" y="65.8">187.5</text>
<text x="360.6" y="62.8">+0.01</text>
<text x="383.3" y="65.3">A</text>
<text x="236" y="69.8" transform="rotate(-90 236 69.8)">200</text>
<text x="243.6" y="67.3" transform="rotate(-90 243.6 67.3)">175</text>
<text x="331.7" y="70.6">140</text>
<text x="360.6" y="68.8">-0.01</text>
<text x="213.1" y="77.3" transform="rotate(-90 213.1 77.3)">275</text>
<text x="220.7" y="74.8" transform="rotate(-90 220.7 74.8)">250</text>
<text x="228.4" y="72.3" transform="rotate(-90 228.4 72.3)">225</text>
<text x="197.9" y="82.3" transform="rotate(-90 197.9 82.3)">325</text>
<text x="205.5" y="79.8" transform="rotate(-90 205.5 79.8)">300</text>
<text x="182.6" y="87.3" transform="rotate(-90 182.6 87.3)">375</text>
<text x="190.3" y="84.8" transform="rotate(-90 190.3 84.8)">350</text>
<text x="331.7" y="98.6">140</text>
<text x="366.9" y="121.2">M16x2</text>
<text x="110.9" y="127.3">395</text>
<text x="375.7" y="127.2">42 DEEP</text>
<text x="366.9" y="133.1">2 POS</text>
<text x="292.3" y="142.1">B</text>
<text x="349.6" y="142.1">80</text>
<text x="176.8" y="146.7">M16x2 THRU</text>
<text x="176.8" y="152.6">4 POS EQUISPACED</text>
<text x="176.8" y="159.6">ON A</text>
<text x="214.6" y="159.6">PCD</text>
<text x="21.1" y="178.2">CHAMFER</text>
<text x="336.6" y="190.2">A</text>
<text x="50.3" y="192.9">461</text>
<text x="170" y="207.8">+0.01</text>
<text x="160.5" y="210.7">283</text>
<text x="170" y="213.7">-0.01</text>
<text x="341.8" y="224.4">20</text>
<text x="310.3" y="245.2">120</text>
<text x="171.3" y="247.1">C</text>
<text x="339.8" y="247.3">C</text>
</g>
<g font-size="4.5">
<text x="61.5" y="13.4">DO NOT SCALE DRAWING</text>
<text x="144.6" y="14.3">IF IN DOUBT ASK</text>
<text x="213" y="14">ALL DIMENSIONS IN MILLIMETRES</text>
<text x="334.3" y="14.8">THIRD ANGLE PROJECTION</text>
<text x="5" y="179.9" transform="rotate(-90 5 179.9)">DO NOT MANUALLY UPDATE</text>
<text x="1.4" y="295.1">CAD REFERENCE:</text>
<text x="43.5" y="295.1">BRACKET_HOLDER_TALL</text>
</g>
<g font-size="3.9">
<text x="28.3" y="6.5">1</text>
<text x="67.3" y="6.5">2</text>
<text x="107.2" y="6.5">3</text>
<text x="149.3" y="6.5">4</text>
<text x="190.3" y="6.5">5</text>
<text x="231.3" y="6.5">6</text>
<text x="272.3" y="6.5">7</text>
<text x="313.3" y="6.5">8</text>
<text x="354.3" y="6.5">9</text>
<text x="392.2" y="6.5">10</text>
<text x="7.8" y="22.5">A</text>
<text x="413.8" y="22.5">A</text>
<text x="7.8" y="50.4">B</text>
<text x="413.8" y="50.4">B</text>
<text x="7.8" y="78.3">C</text>
<text x="413.8" y="78.3">C</text>
<text x="7.8" y="106.2">D</text>
<text x="413.8" y="106.2">D</text>
<text x="7.8" y="134">E</text>
<text x="413.8" y="134">E</text>
<text x="7.8" y="162">F</text>
<text x="413.8" y="162">F</text>
<text x="7.8" y="189.9">G</text>
<text x="413.8" y="189.9">G</text>
<text x="7.8" y="217.7">H</text>
<text x="413.8" y="217.7">H</text>
<text x="7.8" y="245.7">J</text>
<text x="413.8" y="245.7">J</text>
<text x="340.8" y="258.5">BRACKET HOLDER TALL</text>
<text x="379" y="269">HSR-1007-02</text>
<text x="7.8" y="273.6">K</text>
<text x="413.8" y="273.6">K</text>
<text x="28.3" y="289.5">1</text>
<text x="67.3" y="289.5">2</text>
<text x="107.2" y="289.5">3</text>
<text x="148.2" y="289.5">4</text>
<text x="190.3" y="289.5">5</text>
<text x="231.3" y="289.5">6</text>
<text x="272.3" y="289.5">7</text>
<text x="313.3" y="289.5">8</text>
<text x="354.3" y="289.5">9</text>
<text x="392.2" y="289.5">10</text>
</g>
<g font-size="3.3">
<text x="142" y="260.7">BREAK ALL</text>
<text x="142" y="264.5">SHARP EDGES</text>
<text x="12.1" y="276">VER</text>
<text x="22.1" y="276">ECN</text>
<text x="85.1" y="276">DWN</text>
<text x="98.1" y="276">CHKD</text>
<text x="112.1" y="276">APPR</text>
<text x="128.1" y="276">DATE</text>
<text x="342.5" y="276">USED O:</text>
<text x="360.1" y="276">HSR-1000-01</text>
<text x="67.2" y="283.5">VERSIONS</text>
</g>
<g font-size="2.6">
<text x="17.4" y="17.3">PART A3 DWG-01</text>
<text x="142.5" y="254.5">UNSPECIFIED DETAIL</text>
<text x="175" y="254.5">UNSPECIFIED TOL.</text>
<text x="204" y="254.5">MATERIAL:</text>
<text x="221.2" y="254.5">CAST IRON</text>
<text x="314" y="252.7">TITLE</text>
<text x="15" y="261.5">1</text>
<text x="47.4" y="261.5">FIRST ISSUE</text>
<text x="84.9" y="261.5">HLQ</text>
<text x="125" y="261.5">10.02.18</text>
<text x="204" y="261.5">FINISH:</text>
<text x="218" y="261.5">AS SUPPLIED</text>
<text x="314" y="263.2">DOCUMENT REFERENCE NUMBER</text>
<text x="384.4" y="263.2">PART NUMBER</text>
<text x="38.1" y="275.7">DETAILS OF MODIFICATION</text>
<text x="314.6" y="283.4">ALL CHANGES LISTED ON:</text>
<text x="353.6" y="283.2">HSR-1007-27</text>
</g>
<g font-size="2.3">
<text x="281.3" y="253">DRAWN BY</text>
<text x="285.4" y="255.6">HLQ</text>
<text x="299.5" y="255.6">10.02.18</text>
<text x="301.5" y="253">DATE</text>
<text x="279.9" y="260">CHECKED BY</text>
<text x="301.5" y="260">DATE</text>
<text x="279.2" y="267">APPROVED BY</text>
<text x="301.5" y="267">DATE</text>
<text x="279.2" y="275.6">SHEET SCALE</text>
<text x="300.8" y="275.6">0.200</text>
<text x="279.9" y="281.8">ESTIMATED</text>
<text x="280.6" y="284.4">MASS KG.</text>
</g>
<g font-size="2">
<text x="48.1" y="10.4">SHEET</text>
<text x="47.4" y="12.6">1 of 1</text>
</g>
</svg>
